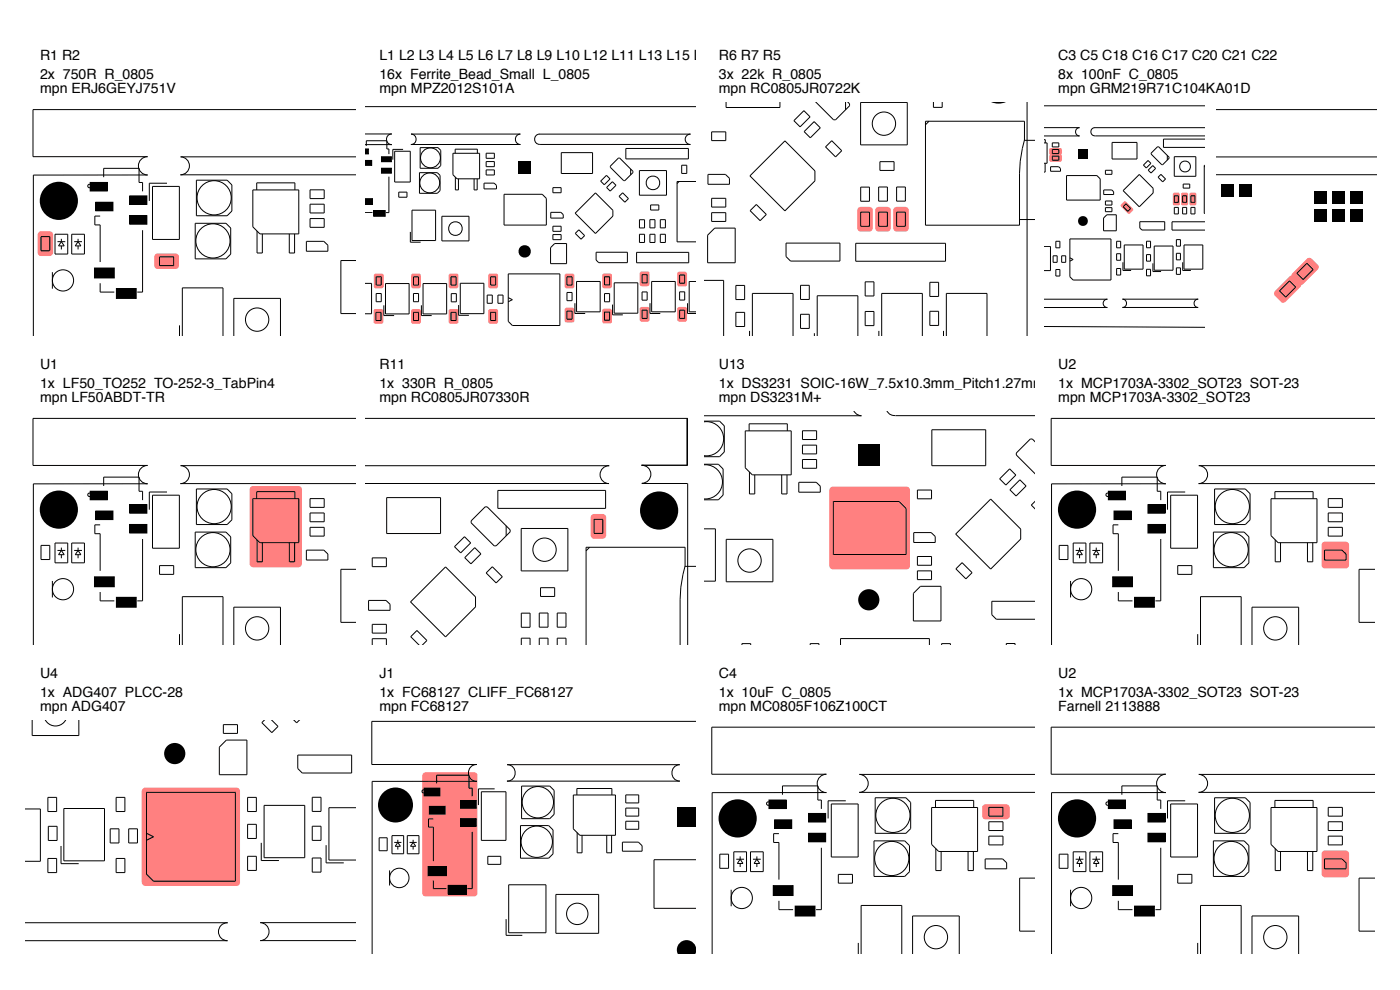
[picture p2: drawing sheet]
<svg xmlns="http://www.w3.org/2000/svg" width="297mm" height="210mm" viewBox="0 0 297 210" stroke-linecap="round" stroke-linejoin="round" font-family="sans-serif">
<g fill="#ff8080">
<path d="M8.2 49.3l.5-.2h1.8a.75 .75 0 0 1 .8 .7v3.8a.75 .75 0 0 1-.8 .7h-1.8a.75 .75 0 0 1-.7-.7v-3.8z"/>
<path d="M32.9 54l.6-.2h3.7a.75 .75 0 0 1 .8 .7v1.8a.75 .75 0 0 1-.8 .8h-3.7a.75 .75 0 0 1-.8-.8v-1.8z"/>
</g>
<g fill="#000">
<path d="M19.1 38.7h3.7v1.8h-3.7zM20 56.9h4.2v2.1h-4.2zM20.3 42.9h3.7v1.8h-3.7zM27.5 45.8h3.7v1.8h-3.7zM27.5 41.6h3.7v1.8h-3.7zM24.7 61.2h4.2v2.1h-4.2z"/>
<circle cx="12.5" cy="39.6" r=".45"/>
<circle cx="9.4" cy="42.6" r=".45"/>
<circle cx="10.3" cy="40.5" r=".45"/>
<circle cx="10.3" cy="44.8" r=".45"/>
<circle cx="12.5" cy="45.6" r=".45"/>
<circle cx="12.5" cy="42.6" r="4.1"/>
<circle cx="14.6" cy="40.5" r=".45"/>
<circle cx="14.6" cy="44.8" r=".45"/>
<circle cx="15.5" cy="42.6" r=".45"/>
</g>
<g fill="none" stroke="#000" stroke-width=".21">
<path d="M18.7 39.2h.6l.1 .3-.1 .2h-.6l-.1-.2zM19.1 38.7h3.7v1.8h-3.7zM22 37.6v-1.9h7.5v3h.7v1.9M31.3 37.1h-24.2v34.2M32.4 39.5h5.7v11.3h-5.7zM35.4 38.9h-3.7v3.7M41.7 38.2h6.5l1 1v5.6l-1 1h-6.5zM75.6 23.3h-68.6v9.9h24.3a1.94 1.94 0 0 0-1.9 2 1.94 1.94 0 0 0 1.9 1.9M75.6 33.3h-37.3a1.91 1.91 0 0 1 1.9 1.9 1.91 1.91 0 0 1-1.9 1.9h37.3M8.7 50.2h1.9v3h-1.9zM11.1 57.7v3.5M11.7 49.7h2.7v4.2h-2.7z"/>
<path d="M12.2 51.3h1.6M13 50.7v.6M13 52.2v.7M13 51.3l.6 .9h-1.2zM15.2 49.7h2.7v4.2h-2.7zM15.7 51.3h1.7M16.6 51.3l.6 .9h-1.2zM16.6 50.7v.6M16.6 52.2v.7M20 56.9h4.2v2.1h-4.2zM20.3 42.9h3.7v1.8h-3.7zM21.2 45.8h-1.1v1.9h1.1v7.9"/>
<path d="M27.5 45.8h3.7v1.8h-3.7zM27.5 41.6h3.7v1.8h-3.7zM30.2 48.8v13.2h-1.1M33.9 54.5h3v1.8h-3zM41.4 47.4h6.5l1 1v5.5l-1 1h-6.5zM53.6 40.3h9.8v9.3h-8.3l-1.5-1.5zM54.5 40.3v-1.5h8.1v1.5M54.5 49v4.7h1.2v-4.1M61.4 49.6v4.1h1.1v-4.1M65 51.2v2.1h4.6v-1.3l-.9-.8h-3.7M65.8 43.3h3v1.9h-3zM65.8 40.3h3v1.8h-3z"/>
<path d="M65.8 46.4h3v1.8h-3zM75.6 55.3h-3.3v11.2h3.3M21.2 60.1v1.9h3M24.7 61.2h4.2v2.1h-4.2zM38.1 69v2.3M38.7 71.3v-10.2h8.6v10.2M49.6 71.3v-8h9.9v8"/>
<circle cx="13.4" cy="59.5" r="2.25"/>
<circle cx="45.2" cy="51.1" r="3.6"/>
<circle cx="45.4" cy="42" r="3.6"/>
<circle cx="54.6" cy="67.8" r="2.48"/>
</g>
<path d="M53.2 103.3l.5-.2h9.6a.75 .75 0 0 1 .8 .8v15.7a.75 .75 0 0 1-.8 .8h-9.6a.75 .75 0 0 1-.7-.8v-15.7z" fill="#ff8080"/>
<g fill="#000">
<path d="M19.1 104.2h3.7v1.8h-3.7zM20.3 108.4h3.7v1.8h-3.7zM27.5 111.3h3.7v1.8h-3.7zM27.5 107.1h3.7v1.8h-3.7zM20 122.4h4.2v2.1h-4.2zM24.7 126.7h4.2v2.1h-4.2z"/>
<circle cx="9.4" cy="108.1" r=".45"/>
<circle cx="10.3" cy="106" r=".45"/>
<circle cx="10.3" cy="110.3" r=".45"/>
<circle cx="12.5" cy="111.2" r=".45"/>
<circle cx="12.5" cy="105.1" r=".45"/>
<circle cx="12.5" cy="108.1" r="4.1"/>
<circle cx="14.6" cy="106" r=".45"/>
<circle cx="14.6" cy="110.3" r=".45"/>
<circle cx="15.5" cy="108.1" r=".45"/>
</g>
<g fill="none" stroke="#000" stroke-width=".21">
<path d="M75.6 88.8h-68.6v9.9h24.3a1.94 1.94 0 0 0-1.9 2 1.94 1.94 0 0 0 1.9 1.9M75.6 98.8h-37.3a1.91 1.91 0 0 1 1.9 1.9 1.91 1.91 0 0 1-1.9 1.9h37.3M8.7 115.7h1.9v3h-1.9zM11.7 115.2h2.7v4.2h-2.7zM12.2 116.8h1.6M13 116.2v.6M13 117.7v.7M13 116.8l.6 .9h-1.2zM15.2 115.2h2.7v4.2h-2.7zM15.7 116.8h1.7M16.6 116.8l.6 .9h-1.2zM16.6 116.2v.6"/>
<path d="M16.6 117.7v.7M18.7 104.7h.6l.1 .3-.1 .3h-.6l-.1-.3zM19.1 104.2h3.7v1.8h-3.7zM20.3 108.4h3.7v1.8h-3.7zM21.2 111.3h-1.1v1.9h1.1v7.9M22 103.1v-1.9h7.5v3h.7v1.9M27.5 111.3h3.7v1.8h-3.7zM27.5 107.1h3.7v1.8h-3.7zM30.2 114.3v13.2h-1.1M31.3 102.6l-24.2 .1v34.1M32.4 105.1h5.7v11.2h-5.7zM33.9 120h3v1.9h-3z"/>
<path d="M35.4 104.4h-3.7v3.7M41.4 112.9h6.5l1 1v5.5l-1 1h-6.5zM41.7 103.7h6.5l1 1v5.6l-1 1h-6.5zM53.6 105.8h9.8v9.3h-8.3l-1.5-1.5zM54.5 105.8v-1.5h8.1v1.5M54.5 114.5v4.7h1.2v-4.1M61.4 115.1v4.1h1.1v-4.1M65 116.7v2.1h4.6v-1.3l-.9-.8h-3.7M65.8 108.8h3v1.9h-3zM65.8 105.8h3v1.8h-3zM65.8 111.9h3v1.8h-3zM11.1 123.2v3.5"/>
<path d="M20 122.4h4.2v2.1h-4.2zM21.2 125.6v1.9h3M24.7 126.7h4.2v2.1h-4.2zM38.1 134.5v2.3M38.7 136.8v-10.2h8.6v10.2M49.6 136.8v-8h9.9v8M75.6 120.8h-3.3v11.2h3.3"/>
<circle cx="45.2" cy="116.6" r="3.6"/>
<circle cx="45.4" cy="107.5" r="3.6"/>
<circle cx="13.4" cy="125" r="2.25"/>
<circle cx="54.6" cy="133.3" r="2.48"/>
</g>
<path d="M30.3 167.3l.5-.2h19.4a.75 .75 0 0 1 .7 .7v19.4a.75 .75 0 0 1-.7 .7h-19.4a.75 .75 0 0 1-.7-.7v-19.4z" fill="#ff8080"/>
<g fill="none" stroke="#000" stroke-width=".21">
<path d="M6.8 152.7v3.3h9.9v-3.3M9.6 152.7a2.46 2.46 0 0 0 4.3 0M47.4 153.7h3v1.9h-3zM48 157h4.4v7.4h-5.9v-5.9zM56.1 152.7l-.5 .6 2.1 2.1 1.3-1.3-1.4-1.4M62.3 152.7l.6 .6 .7-.6M5.5 171.6h3.1v11.1h-3.1M10.2 169.2h1.8v3h-1.8zM10.3 175.3h1.8v3h-1.8zM12.9 179.5v3.7h3.8M13.5 171.5h8.7v11.1h-8.7zM23.4 175.8h1.8v3h-1.8z"/>
<path d="M24.6 169.2h1.9v3h-1.9zM27.3 175.8h1.9v3h-1.9zM31.1 176.8l1.5 .7-1.5 .8M31.1 168.1h18.8v18.9h-17.3l-1.5-1.5zM52.5 169.2h1.9v3h-1.9zM52.5 174.9h1.9v3h-1.9zM55.4 178.8v3.8h3.8M56 170.9h8.7v11.1h-8.7zM63.2 160.2h11.4v3.8h-10.5l-.9-1zM66.2 169.1h1.9v3h-1.9zM66.2 175.3h1.9v3h-1.9zM69.2 179.3v3.8h3.7"/>
<path d="M75.6 171.4h-5.8v11.1h5.8M5.5 195.8h42.8a1.91 1.91 0 0 0-1.9 1.8 1.91 1.91 0 0 0 1.9 2h-42.8M10.2 182.1h1.8v3h-1.8zM24.6 182.1h1.9v3h-1.9zM52.5 181.7h1.9v3h-1.9zM66.2 182h1.9v3h-1.9zM75.6 195.7h-20.4a1.91 1.91 0 0 1 1.9 1.9 1.91 1.91 0 0 1-1.9 1.9h20.4"/>
</g>
<circle cx="37.1" cy="159.9" r="2.25" fill="#000"/>
<g fill="#ff8080">
<path d="M120 65.3h1.4l.4 .2 .1 2.5-.2 .4h-1.5l-.4-.2v-2.5z"/>
<path d="M95.2 65.8l.4-.2h1.2l.4 .2 .1 2.5-.2 .3-1.5 .1-.4-.2z"/>
<path d="M128 58.1l1.4-.1 .4 .2v2.5l-.2 .4-1.4 .1-.4-.3v-2.4z"/>
<path d="M120 58.1l1.4-.1 .4 .2 .1 2.5-.2 .4-1.5 .1-.4-.2v-2.5z"/>
<path d="M128 65.6l1.4-.1 .4 .2v2.5l-.2 .4h-1.4l-.4-.2v-2.5z"/>
<path d="M135.9 57.6h1.5l.4 .2v2.5l-.2 .4h-1.4l-.4-.2-.1-2.5z"/>
<path d="M135.9 65.2l1.5-.1 .4 .2v2.5l-.2 .4h-1.4l-.4-.2-.1-2.5z"/>
<path d="M143.9 57.7l1.4-.1 .4 .3 .1 2.4-.2 .4-1.5 .1-.4-.2v-2.5z"/>
<path d="M143.7 65.3l.4-.2h1.2l.4 .2 .1 2.5-.2 .4h-1.5l-.4-.2z"/>
<path d="M79.5 58.1l1.5-.1 .3 .2 .1 2.5-.2 .4-1.5 .1-.3-.2-.1-2.5z"/>
<path d="M79.3 65.8l.4-.2h1.2l.4 .2v2.5l-.2 .3-1.4 .1-.4-.2z"/>
<path d="M87.4 58.1l1.5-.1 .3 .2 .1 2.5-.2 .4-1.4 .1-.4-.2-.1-2.5z"/>
<path d="M87.3 65.8l.4-.2h1.2l.3 .2 .1 2.5-.2 .3-1.4 .1-.4-.2z"/>
<path d="M95.4 58.1l1.4-.1 .4 .2 .1 2.5-.2 .4-1.5 .1-.4-.2v-2.5z"/>
<path d="M103.8 58.1l1.4-.1 .4 .2 .1 2.5-.2 .4-1.5 .1-.3-.2-.1-2.5z"/>
<path d="M103.7 65.8l.3-.2h1.2l.4 .2 .1 2.5-.2 .3-1.5 .1-.3-.2z"/>
</g>
<g fill="#000">
<path d="M77.5 34h1.4v1.1h-1.4zM77.5 31.6h.7v1.1h-.7zM80.9 35.7h2.1v1h-2.1zM80.9 33.3h2.1v1h-2.1zM110 34.2h2.6v2.6h-2.6zM77.5 42.1h1.5v1.3h-1.5zM79.3 44.7h2.4v1.2h-2.4z"/>
<circle cx="111.3" cy="53.3" r="1.32"/>
</g>
<g fill="none" stroke="#000" stroke-width=".21">
<path d="M77.5 34h1.4v1.1h-1.4M77.5 31.6h.7v1.1h-.7M77.5 28.4h5.6a1.13 1.13 0 0 0-1.1 1.1 1.13 1.13 0 0 0 1.1 1.2h-5.6M77.5 22.6h70.1M77.7 30.9v-1h4.4v1.7h.4v1.1M80.9 35.7h2.1v1h-2.1zM80.9 33.3h2.1v1h-2.1zM82.5 37.5v7.6h-.6M83.7 32.1h3.3v6.5h-3.3zM85.5 31.7h-2.2v2.2M89 36.6h3.8l.6 .6v3.2l-.6 .6h-3.8zM89.1 31.3h3.8l.6 .6v3.2l-.6 .6h-3.8z"/>
<path d="M96.1 32.5h5.7v5.4h-4.8l-.9-.8zM96.6 32.5v-.9h4.7v.9M96.6 37.6v2.7h.7v-2.4M100.6 37.9v2.4h.6v-2.4M102.7 38.9h2.1l.5 .4v.8h-2.6zM103.1 34.3h1.8v1.1h-1.8zM103.1 32.5h1.8v1.1h-1.8zM103.1 36h1.8v1.1h-1.8zM110.4 28.4h-23.2a1.11 1.11 0 0 1 1.1 1.2 1.11 1.11 0 0 1-1.1 1.1h23.2a1.11 1.11 0 0 1-1.1-1.2 1.11 1.11 0 0 1 1.1-1.1M114.5 28.4a1.1 1.1 0 0 0-1.1 1.2 1.1 1.1 0 0 0 1.1 1h32a1.1 1.1 0 0 1-1.1-1.1 1.1 1.1 0 0 1 1.1-1h-32.1M117.3 39.8h1.8v1.1h-1.8zM119.1 32.4h6.6v4.4h-6.6z"/>
<path d="M127.4 38.4l1.3-1.2 .7 .8-1.2 1.2zM129.5 35.2l1.7-1.7h.3l2.8 2.9v.2l-1.7 1.7h-.3l-2.8-2.8zM129.9 38.5l.8 .8-1.2 1.2-.8-.7zM132.8 31.5h13.3v2.2h-13.3zM133.8 35.9v1.2M135.7 36.2h5.7v5.2h-5.7zM144.1 38.5l-.4 .4M144.6 35.1h1.1v1.7h-1.1zM147.6 38.5h-3.9v12.8h3.9M77.5 42.1h1.5v1.3h-1.5M77.5 45.1h1.5M79.3 44.7h2.4v1.2h-2.4z"/>
<path d="M79.8 58.7h1.1v1.8h-1.1zM84.6 40.8h1.7v1h-1.7zM87.1 49.2v2.2h2.1M87.4 44.6h5v6.4h-5zM87.7 58.7h1.1v1.8h-1.1zM93.8 45.9h5.7v5.2h-5.7zM95.7 58.7h1.1v1.8h-1.1zM104.1 58.7h1.1v1.8h-1.1zM106.9 41.2h8.1l.9 .9v5.7h-9zM107.8 58.1h11v11h-10.1l-.9-.9zM116.8 52.5l.9-.8h2.5v4.2h-3.4zM116.9 45h2.1l.5 .5v.8h-2.6z"/>
<path d="M117.3 48h1.8v1.1h-1.8zM117.3 49.8h1.8v1h-1.8zM120.3 58.7h1.1v1.8h-1.1zM122 45.2l4.3-4.3 3.7 3.7v1.2l-3.7 3.7zM122.3 59.7h5v6.5h-5zM122.8 48.8l1.2 1.2-.7 .7-1.3-1.2zM126.5 53.5h6.6v2.2h-6.1l-.5-.5zM128.3 58.7h1v1.8h-1zM130.3 60h5v6.4h-5zM132.1 40.9l1.2 1.2-.7 .8-1.3-1.2zM135.1 53.5h11v2.2h-11zM135.7 46.6h1.1v1.8h-1.1z"/>
<path d="M135.7 49.7h1.1v1.7h-1.1zM136.2 58.3h1.1v1.7h-1.1zM137.9 46.6h1.1v1.7h-1.1zM137.9 49.7h1.1v1.7h-1.1zM138 43.5h1.8v1.1h-1.8zM138.3 59.7h5v6.5h-5zM140.1 46.6h1.1v1.7h-1.1zM140.1 49.7h1.1v1.7h-1.1zM144.2 58.3h1.1v1.8h-1.1zM147.6 59.7h-1.4v6.5h1.4M77.5 60.1h1.3v6.5h-1.3M79.8 66.2h1v1.8h-1z"/>
<path d="M79.8 62.3h1.1v1.7h-1.1zM81.4 64.8v2.1h2.2M81.8 60.2h5v6.4h-5zM87.7 66.2h1.1v1.8h-1.1zM87.7 62.3h1.1v1.7h-1.1zM89.4 64.8v2.1h2.2M89.8 60.2h5v6.4h-5zM95.7 66.2h1.1v1.8h-1.1zM95.7 62.3h1.1v1.7h-1.1zM97.3 64.7v2.2h2.2M97.7 60.1h5v6.4h-5zM103.4 62.6h1v1.7h-1z"/>
<path d="M104.1 66.2h1.1v1.8h-1.1zM105.6 62.6h1.1v1.7h-1.1zM107.8 63.1l.9 .5-.9 .4M120.3 62h1.1v1.8h-1.1zM120.3 66h1.1v1.7h-1.1zM122 64.3v2.2h2.2M128.3 62.3h1v1.7h-1zM128.3 66.2h1v1.7h-1zM130 64.6v2.2h2.1M136.2 61.9h1.1v1.8h-1.1zM136.2 65.8h1.1v1.7h-1.1zM137.9 64.3v2.2h2.2"/>
<path d="M144.2 61.9h1.1v1.8h-1.1zM144.2 65.8h1.1v1.7h-1.1zM145.9 64.3v2.2h1.7"/>
<circle cx="91.2" cy="38.8" r="2.11"/>
<circle cx="91.3" cy="33.5" r="2.11"/>
<circle cx="138.5" cy="38.8" r="1.45"/>
<circle cx="96.6" cy="48.5" r="1.45"/>
</g>
<path d="M125.5 109.3l.6-.3h1.8a.75 .75 0 0 1 .7 .8v3.7a.75 .75 0 0 1-.7 .8h-1.8a.75 .75 0 0 1-.8-.8v-3.7z" fill="#ff8080"/>
<g fill="none" stroke="#000" stroke-width=".21">
<path d="M77.5 98.8h51.8M77.5 88.8h68.4M129.2 98.8a1.9 1.9 0 0 0-1.9 1.9 1.9 1.9 0 0 0 1.9 1.9h-51.7M145.8 88.8v9.9h-9.7a1.91 1.91 0 0 1 2 1.9 1.91 1.91 0 0 1-1.9 1.9M79 118.4h3v1.8h-3zM82 105.6h11.5v7.6h-11.5zM96.4 116l2.2-2.1 1.3 1.3-2.2 2.1zM100 110.5l2.9-3h.5l4.8 4.9v.4l-2.9 3h-.5l-4.8-4.9zM100.7 116.2l1.3 1.3-2.1 2.1-1.3-1.3zM105.6 104h22.9v3.9h-22.9zM107.4 111.6v2.1M110.6 112.1h9.9v9h-9.9z"/>
<path d="M125.1 116.1l-.8 .8M126 110.2h1.9v3h-1.9zM136.1 102.6h9.8M145.9 102.6v34.2M78.2 127.4v2.1h4.6v-1.3l-.9-.8h-3.7M79 132.5h3v1.8h-3zM79 136.8v-1.3h3v1.3M87.1 127.7l7.4-7.4 6.4 6.3v2.2l-6.4 6.3zM88.9 136.8l-1.8-1.7 1.4-1.3 2.1 2.1-1 .9M103.1 121.5l1.4-1.3 2.1 2.2-1.3 1.3zM110.6 130.1h1.9v3h-1.9zM110.6 136.8v-1.4h1.9v1.4"/>
<path d="M114.4 130.1h1.9v3h-1.9zM114.4 136.8v-1.4h1.9v1.4M114.7 124.7h3v1.8h-3zM118.2 130.1h1.9v3h-1.9zM118.2 136.8v-1.4h1.9v1.4M145.4 120.1l-.9 4.5-.2 2.5v9.7M147.6 120.2h-2.2v-4.1h-21.1v20.7"/>
<circle cx="115.5" cy="116.6" r="2.48"/>
</g>
<g fill="#000">
<circle cx="136.8" cy="108.3" r=".45"/>
<circle cx="137.7" cy="110.5" r=".45"/>
<circle cx="137.7" cy="106.2" r=".45"/>
<circle cx="139.8" cy="105.3" r=".45"/>
<circle cx="139.8" cy="111.3" r=".45"/>
<circle cx="139.8" cy="108.3" r="4.1"/>
<circle cx="142" cy="110.5" r=".45"/>
<circle cx="142" cy="106.2" r=".45"/>
<circle cx="142.9" cy="108.3" r=".45"/>
</g>
<path d="M89.8 164l.5-.2h10.3a.69 .69 0 0 1 .7 .7v25a.69 .69 0 0 1-.7 .7h-10.3a.69 .69 0 0 1-.7-.7v-25z" fill="#ff8080"/>
<g fill="#000">
<path d="M90 167.2h3.3v1.7h-3.3zM91.1 171.1h3.3v1.6h-3.3zM97.7 173.7h3.3v1.6h-3.3zM97.7 169.8h3.3v1.7h-3.3zM143.6 171.3h4v4.1h-4zM90.8 183.8h3.9v2h-3.9zM95.1 187.8h3.9v2h-3.9zM144.2 200a2 2 0 0 1 2.6-.2 2 2 0 0 1 .7 2.5h-3.6a1.74 1.74 0 0 1 .3-2.3z"/>
<circle cx="81.1" cy="170.8" r=".42"/>
<circle cx="81.9" cy="168.8" r=".42"/>
<circle cx="81.9" cy="172.7" r=".42"/>
<circle cx="83.9" cy="168" r=".42"/>
<circle cx="83.9" cy="173.6" r=".42"/>
<circle cx="83.9" cy="170.8" r="3.7"/>
<circle cx="85.9" cy="168.8" r=".42"/>
<circle cx="85.9" cy="172.7" r=".42"/>
<circle cx="86.7" cy="170.8" r=".42"/>
</g>
<g fill="none" stroke="#000" stroke-width=".21">
<path d="M147.6 153h-68.7v9.2h22.3a1.78 1.78 0 0 0-1.8 1.8 1.78 1.78 0 0 0 1.8 1.8M80.4 177.7h1.7v2.8h-1.7zM83.2 177.3h2.4v3.8h-2.4zM83.6 178.7h1.6M84.4 178.2v.5M84.4 179.5v.7M84.4 178.7l.6 .8h-1.1zM86.4 177.3h2.5v3.8h-2.5zM86.9 178.7h1.5M87.7 178.7l.5 .8h-1.1zM87.7 178.2v.5M87.7 179.5v.7"/>
<path d="M89.6 167.6h.5l.1 .3-.1 .3h-.5l-.1-.3zM90 167.2h3.3v1.7h-3.3zM91.1 171.1h3.3v1.6h-3.3zM91.9 173.7h-1v1.8h1v7.2M92.6 166.2v-1.7h6.9v2.7h.7v1.7M97.7 173.7h3.3v1.6h-3.3zM97.7 169.8h3.3v1.7h-3.3zM100.2 176.5v12h-1M101.2 165.8h-22.2v36.5M102.1 168h5.3v10.3h-5.3zM104.9 167.4h-3.4v3.4M107.6 162.2h36.6a1.75 1.75 0 0 0-1.6 1.8 1.75 1.75 0 0 0 1.6 1.7h-36.6a1.75 1.75 0 0 0 1.7-1.7 1.75 1.75 0 0 0-1.7-1.8z"/>
<path d="M110.4 175.1h6l.9 1v5l-.9 1h-6zM110.7 166.8h5.9l1 .9v5.1l-1 .9h-5.9zM121.6 168.7h9v8.5h-7.6l-1.4-1.4zM122.4 168.7v-1.4h7.4v1.4M122.5 176.7v4.2h1v-3.7M128.7 177.2v3.7h1.1v-3.7M132.1 178.7h3.4l.7 .7v1.2h-4.1zM132.8 171.4h2.7v1.7h-2.7zM132.8 168.6h2.7v1.7h-2.7zM132.8 174.2h2.7v1.7h-2.7zM82.7 184.7v3.2M90.8 183.8h3.9v2h-3.9z"/>
<path d="M91.9 186.8v1.7h2.8M95.1 187.8h3.9v2h-3.9zM103.5 181.7h2.7v1.7h-2.7zM107.4 195v3.4h3.4M107.9 187.7h7.9v10.2h-7.9zM117.9 189.8h9.1v8.2h-9.1zM147.6 182.4h-8.8v10.3h8.8"/>
<circle cx="113.9" cy="178.6" r="3.3"/>
<circle cx="114.1" cy="170.2" r="3.3"/>
<circle cx="84.7" cy="186.3" r="2.06"/>
<circle cx="122.5" cy="193.9" r="2.27"/>
</g>
<g fill="#ff8080">
<path d="M189.7 44.1l.6-.2h1.8a.75 .75 0 0 1 .7 .7v3.8a.75 .75 0 0 1-.7 .7h-1.8a.75 .75 0 0 1-.8-.7v-3.8z"/>
<path d="M182.1 44.1l.5-.2h1.8a.75 .75 0 0 1 .8 .7v3.8a.75 .75 0 0 1-.8 .7h-1.8a.75 .75 0 0 1-.7-.7v-3.8z"/>
<path d="M185.9 44.1l.6-.2h1.8a.75 .75 0 0 1 .7 .7v3.8a.75 .75 0 0 1-.7 .7h-1.8a.75 .75 0 0 1-.8-.7v-3.8z"/>
</g>
<g fill="none" stroke="#000" stroke-width=".21">
<path d="M150.2 37h3.7l.9 .8v1.3h-4.6zM151 28h3v1.8h-3zM154 21.7v1.1h11.5v-1.1M159.1 37.3l7.4-7.4 6.4 6.4v2.1l-6.4 6.3zM168.4 25.6l2.2-2.1 1.3 1.3-2.1 2.1zM170.6 27.9l2.1-2.1 1.3 1.3-2.1 2.1zM173.1 21.7l3.8 3.7h.4l2.9-3v-.4l-.3-.3M176.5 29.8l2.1 2.2-1.3 1.3-2.1-2.1zM179.4 21.7v1.6M182.6 21.7h9.9v9h-9.9zM182.6 39.7h1.9v3h-1.9zM186.4 39.7h1.9v3h-1.9z"/>
<path d="M186.7 34.3h3v1.9h-3zM190.2 39.7h1.9v3h-1.9zM197.1 25.7l-.7 .8M198 21.7v1.1h1.9v-1.1M217.4 29.7l-.9 4.5-.2 2.5v11.1h-19.9v-22.1h21v4.1h2.2M217.9 21.7v49.6M149.5 59.5h4v11.8M150.1 49.9l1.5-1.5h4.4v7.3h-5.9zM151 42.1h3v1.8h-3zM151 45.1h3v1.9h-3zM159.2 44.7l1.3-1.3 2.1 2.1-1.3 1.3zM166.8 51.6h11.4v3.8h-10.5l-.9-1z"/>
<path d="M181.6 51.6h19v3.8h-19zM182.6 45h1.9v3h-1.9zM183.6 59.8h1.8v3h-1.8zM186.4 45h1.9v3h-1.9zM190.2 45h1.9v3h-1.9zM197.3 59.9h1.8v3h-1.8zM216.3 46.6h3.3M156.1 60.6h1.9v3h-1.9zM156.1 66.3h1.9v3h-1.9zM159 70.2v1.1M159.6 71.3v-9.1h8.7v9.1M169.8 60.5h1.9v3h-1.9z"/>
<path d="M169.8 66.7h1.9v3h-1.9zM172.8 70.7v.6M173.4 71.3v-8.6h8.6v8.6M183.6 66.1h1.8v3h-1.8zM186.5 70.2v1.1M187.1 71.3v-9.1h8.6v9.1M197.3 66h1.8v3h-1.8zM200.2 70.2v1.1M200.8 71.3v-9.1h8.6v9.1"/>
<circle cx="187.5" cy="26.2" r="2.48"/>
</g>
<path d="M207.8 21.7h8.1h-2.5a4.6 4.6 0 0 1-3.1 0z" fill="#000"/>
<path d="M176.2 103.5l.5-.3h15.6a.75 .75 0 0 1 .8 .8v16a.75 .75 0 0 1-.8 .8h-15.6a.75 .75 0 0 1-.7-.8v-16z" fill="#ff8080"/>
<g fill="none" stroke="#000" stroke-width=".21">
<path d="M149.5 98.6a3.6 3.6 0 0 1 3.8 3.6 3.6 3.6 0 0 1-3.8 3.6M149.5 89.5a3.6 3.6 0 0 1 4 3.6 3.6 3.6 0 0 1-4 3.6M149.5 98.5h2.9l1 1v5.5l-1 1h-2.9M149.5 89.3h3.2l1 1v5.6l-1 1h-3.2M158.1 91.4h9.8v9.3h-8.3l-1.5-1.5zM158.9 91.4v-1.5h8.1v1.5M170.3 94.4h3v1.9h-3zM170.3 91.4h3v1.8h-3zM170.3 97.5h3v1.8h-3zM181.2 87.2a1.91 1.91 0 0 0 1.6 1h-33.3M188.2 87.2a1.76 1.76 0 0 0 1.7 1M190 88.2h29.6"/>
<path d="M197.7 91.2h11.4v7.6h-11.4zM219.6 93.7l-.6-.6h-.4l-3 3v.4l4 4M149.5 112.2h2.3v11.1h-2.3M154.1 114.4h9.9v9h-9.9zM159 100.1v4.7h1.1v-4.1M165.9 100.7v4.1h1.1v-4.1M169.5 102.3v2.1h4.5v-1.3l-.8-.8h-3.7M176.8 106.4h13.9l1.5 1.5v9.7h-15.4zM193.9 113h3.7l.8 .8v1.3h-4.5zM194.6 104h3v1.8h-3zM194.6 118.1h3v1.8h-3zM204.1 119.4l2.1 2.1-1.3 1.3-2.1-2.1z"/>
<path d="M210.2 105.9l6.4 6.3v2.2l-6.4 6.3-7.4-7.4zM212.1 101.6l2.1-2.1 1.3 1.3-2.1 2.1zM216.4 101.8l1.3 1.3-2.1 2.1-1.3-1.3zM219.6 106.4l-.8 .8 .8 .7M157.4 136.8v-.3h1.9v.3M171.9 136.8v-.3h1.9v.3M178.3 136.8v-1.3h18.9v1.3M194.6 121.1h3v1.9h-3zM195.3 124.4h4.3v7.3h-5.8v-5.8zM199.8 136.8v-.3h1.8v.3M213.5 136.8v-.3h1.9v.3M219.6 127.6h-9.2v2.8l1 1h8.2"/>
<circle cx="159" cy="118.9" r="2.48"/>
</g>
<g fill="#000">
<path d="M182.1 94.3h4.5v4.5h-4.5z"/>
<circle cx="184.3" cy="127.2" r="2.25"/>
</g>
<path d="M208.6 170.8l.5-.2h4.4a.75 .75 0 0 1 .7 .8v1.7a.75 .75 0 0 1-.7 .7h-4.4a.75 .75 0 0 1-.7-.7v-1.7z" fill="#ff8080"/>
<g fill="#000">
<path d="M163.2 169.7h3.6v1.8h-3.6zM164.4 173.9h3.6v1.8h-3.6zM171.6 176.8h3.6v1.8h-3.6zM171.6 172.6h3.6v1.8h-3.6zM164.1 187.9h4.2v2.1h-4.2zM168.7 192.2h4.2v2.1h-4.2z"/>
<circle cx="153.5" cy="173.6" r=".45"/>
<circle cx="154.4" cy="175.8" r=".45"/>
<circle cx="154.4" cy="171.5" r=".45"/>
<circle cx="156.5" cy="170.6" r=".45"/>
<circle cx="156.5" cy="176.7" r=".45"/>
<circle cx="156.5" cy="173.6" r="4.1"/>
<circle cx="158.7" cy="175.8" r=".45"/>
<circle cx="158.7" cy="171.5" r=".45"/>
<circle cx="159.5" cy="173.6" r=".45"/>
</g>
<g fill="none" stroke="#000" stroke-width=".21">
<path d="M219.6 154.3h-68.6v10h24.3a1.94 1.94 0 0 0-1.9 1.9 1.94 1.94 0 0 0 1.9 1.9M162.8 170.2h.5l.1 .3-.1 .3h-.5l-.2-.3zM163.2 169.7h3.6v1.8h-3.6zM164.4 173.9h3.6v1.8h-3.6zM165.3 176.9h-1.2v1.8h1.2v7.9M166 168.6v-1.9h7.5v3h.8v1.9M171.6 176.8h3.6v1.8h-3.6zM171.6 172.6h3.6v1.8h-3.6zM174.3 179.9v13.1h-1.2M175.3 168.1l-24.2 .1v34.1M176.4 170.6h5.7v11.2h-5.7zM179.4 169.9h-3.7v3.7"/>
<path d="M185.4 178.4h6.6l1 1v5.5l-1 1h-6.6zM185.7 169.2h6.5l1 1v5.6l-1 1h-6.5zM197.7 171.3h9.7v9.3h-8.2l-1.5-1.5zM198.5 171.3v-1.5h8.1v1.5M209.8 174.3h3v1.9h-3zM209.8 171.3h3v1.8h-3zM209.8 177.4h3v1.8h-3zM219.6 164.3h-37.3a1.91 1.91 0 0 1 1.9 1.9 1.91 1.91 0 0 1-1.9 1.9h37.3M152.7 181.2h1.9v3h-1.9zM155.1 188.8v3.5M155.7 180.7h2.7v4.2h-2.7zM156.2 182.3h1.7"/>
<path d="M157 181.7v.6M157 183.2v.7M157 182.3l.6 .9h-1.2zM159.2 180.7h2.7v4.2h-2.7zM159.8 182.3h1.6M160.6 182.3l.6 .9h-1.2zM160.6 181.7v.6M160.6 183.2v.7M164.1 187.9h4.2v2.1h-4.2zM165.3 191.1v1.9h3M168.7 192.2h4.2v2.1h-4.2zM177.9 185.5h3v1.9h-3z"/>
<path d="M198.6 180v4.7h1.1v-4.1M205.4 180.6v4.1h1.1v-4.1M209 182.2h3.7l.9 .8v1.3h-4.6zM219.6 186.3h-3.3v11.2h3.3M182.1 200v2.3M182.7 202.3v-10.2h8.6v10.2M193.6 202.3v-8h9.9v8"/>
<circle cx="189.5" cy="173" r="3.6"/>
<circle cx="157.4" cy="190.5" r="2.25"/>
<circle cx="189.2" cy="182.1" r="3.6"/>
<circle cx="198.6" cy="198.8" r="2.48"/>
</g>
<g fill="#ff8080">
<path d="M252.4 41l.3-.1h.8l.3 .1v2.2l-.1 .3-1 .1-.3-.2z"/>
<path d="M249 40.9h1l.3 .2v2.1l-.1 .3-1 .1-.3-.2-.1-2.2z"/>
<path d="M250.8 40.9h.9l.3 .1 .1 2.2-.2 .3-1 .1-.3-.2v-2.2z"/>
<path d="M222.8 31.5h2.3l.2 .3v.9l-.3 .2h-2.2l-.2-.3v-.8z"/>
<path d="M222.8 32.9h2.3l.2 .3v.9l-.3 .2h-2.2l-.2-.3v-.8z"/>
<path d="M238.4 42.8h.5l1.5 1.6-.1 .3-.7 .7-.3-.1-1.5-1.6 .1-.3z"/>
</g>
<g fill="none" stroke="#000" stroke-width=".21">
<path d="M221.5 27.1h7.5a.88 .88 0 0 0-.8 .9 .88 .88 0 0 0 .8 .8h-7.5M221.5 29.6h.3v.7M221.5 30.3h.7v4.3h-.7M221.5 22.4h34.1M221.7 34.6v1.9h-.2M222.9 35.4v.9h2.1v-.6l-.4-.3h-1.7M223.3 31.7h1.3v.9h-1.3zM223.3 30.3h1.3v.9h-1.3zM223.3 33.1h1.3v.9h-1.3zM226.3 37.2h6.4l.7 .7v4.5h-7.1zM232.2 27.1h23.4M232.3 27.1a.87 .87 0 0 0-.9 .9 .87 .87 0 0 0 .9 .8"/>
<path d="M232.4 28.8h23.2M234.5 36.1h1.4v.9h-1.4zM235.9 30.2h5.3v3.5h-5.3zM242.6 35l1-1 .6 .7-1 .9zM244.6 35.1l.6 .6-1 1-.6-.6zM245.6 31.1h.2l2.3 2.3v.2l-1.4 1.3h-.2l-2.3-2.2v-.2zM246.3 37l1 1-.6 .6-1-1zM247.7 33v1M249.1 33.2h4.6v4.2h-4.6zM251 39h1.4v.9h-1.4zM255.6 35.1v10.2M255.6 35.4h-.1"/>
<path d="M255.6 29.5h-8.7v1.8h8.7M221.5 52.3h1.4v5.1h-1.4M223.4 54.3h.9v1.4h-.9zM224 51.2h.9v1.4h-.9zM224 57.2h.9v1.4h-.9zM225.3 54.3h.8v1.4h-.8zM227 54.7l.7 .3-.7 .4M227 50.7h8.7v8.7h-8l-.7-.7zM234.1 46.3l.7-.7h2v3.4h-2.7zM234.2 40.3h1.7l.4 .4v.6h-2.1zM234.5 42.6h1.4v.9h-1.4zM234.5 44.1h1.4v.8h-1.4z"/>
<path d="M236.9 51.2h.9v1.4h-.9zM236.9 53.8h.9v1.4h-.9zM236.9 57h.9v1.3h-.9zM238.3 55.6v1.8h1.7M238.3 40.4l3.4-3.4 3 3v.9l-3 3zM238.5 52h4v5.1h-4zM238.9 43.2l1 1-.6 .6-1-.9zM241.8 47h5.3v1.8h-4.8l-.5-.4zM243.3 51.2h.8v1.4h-.8zM243.3 54h.8v1.4h-.8zM243.3 57.1h.8v1.4h-.8zM244.6 55.9v1.7h1.7"/>
<path d="M244.9 52.2h4v5.1h-4zM249.2 41.5h.8v1.4h-.8zM249.2 44h.8v1.4h-.8zM249.6 50.8h.9v1.4h-.9zM249.6 53.7h.9v1.4h-.9zM249.6 56.8h.9v1.4h-.9zM250.9 41.5h.9v1.4h-.9zM250.9 44h.9v1.4h-.9zM250.9 55.6v1.8h1.8M251.2 52h4v5.1h-4zM252.7 41.5h.8v1.4h-.8zM252.7 44h.8v1.4h-.8z"/>
<path d="M255.6 47.1h-6.9v1.7h6.9M221.5 63.5h13.5a.88 .88 0 0 0-.9 .8 .88 .88 0 0 0 .8 .9h-13.4M221.5 69.3l34.1 .1M254.2 65.2a.88 .88 0 0 1-.9-.9 .88 .88 0 0 1 .9-.8h-16a.88 .88 0 0 1 .8 .8 .88 .88 0 0 1-.8 .9h16"/>
<circle cx="251.4" cy="35.3" r="1.15"/>
</g>
<g fill="#000">
<path d="M228.7 31.6h2.1v2.1h-2.1z"/>
<circle cx="229.8" cy="46.9" r="1.05"/>
</g>
<g fill="#ff8080">
<path d="M274.2 58l3.1-3.1a.75 .75 0 0 1 1 0l1.3 1.2a.75 .75 0 0 1 0 1.1l-3.1 3.1a.75 .75 0 0 1-1.1 0l-1.2-1.3a.75 .75 0 0 1 0-1z"/>
<path d="M273.6 58.6a.75 .75 0 0 1 1 0l1.3 1.3a.75 .75 0 0 1 0 1l-3.1 3.1a.75 .75 0 0 1-1.1 0l-1.2-1.2a.75 .75 0 0 1 0-1.1z"/>
</g>
<path d="M259.1 39.2h2.6v2.5h-2.6zM262.9 39.2h2.6v2.5h-2.6zM278.9 40.7h2.5v2.5h-2.5zM278.9 44.5h2.5v2.5h-2.5zM282.7 40.7h2.5v2.5h-2.5zM282.7 44.5h2.5v2.5h-2.5zM286.5 40.7h2.6v2.5h-2.6zM286.5 44.5h2.6v2.5h-2.6z" fill="#000"/>
<path d="M258 37.1h34.1M258 33.3h34.1M258 23.3h34.1M275.2 58l2.1-2.1 1.3 1.3-2.1 2.1zM271.5 61.7l2.1-2.1 1.3 1.3-2.1 2.1z" fill="none" stroke="#000" stroke-width=".21"/>
<path d="M280.6 115.1l.5-.2h4.4a.75 .75 0 0 1 .7 .8v4.2a.75 .75 0 0 1-.7 .7h-4.4a.75 .75 0 0 1-.7-.7v-4.2z" fill="#ff8080"/>
<g fill="#000">
<path d="M235.2 104.2h3.6v1.8h-3.6zM236.4 108.4h3.6v1.8h-3.6zM243.6 111.3h3.6v1.8h-3.6zM243.6 107.1h3.6v1.8h-3.6zM236.1 122.4h4.2v2.1h-4.2zM240.7 126.7h4.2v2.1h-4.2z"/>
<circle cx="225.5" cy="108.1" r=".45"/>
<circle cx="226.4" cy="106" r=".45"/>
<circle cx="226.4" cy="110.3" r=".45"/>
<circle cx="228.5" cy="111.2" r=".45"/>
<circle cx="228.5" cy="105.1" r=".45"/>
<circle cx="228.5" cy="108.1" r="4.1"/>
<circle cx="230.7" cy="106" r=".45"/>
<circle cx="230.7" cy="110.3" r=".45"/>
<circle cx="231.5" cy="108.1" r=".45"/>
</g>
<g fill="none" stroke="#000" stroke-width=".21">
<path d="M291.6 88.8h-68.6v9.9h24.3a1.94 1.94 0 0 0-1.9 2 1.94 1.94 0 0 0 1.9 1.9l-24.2 .1v34.1M291.6 98.8h-37.3a1.91 1.91 0 0 1 1.9 1.9 1.91 1.91 0 0 1-1.9 1.9h37.3M224.7 115.7h1.9v3h-1.9zM227.7 115.2h2.7v4.2h-2.7zM228.2 116.8h1.7M229 116.2v.6M229 117.7v.7M229 116.8l.6 .9h-1.2zM231.2 115.2h2.7v4.2h-2.7zM231.8 116.8h1.6M232.6 116.8l.6 .9h-1.2zM232.6 116.2v.6"/>
<path d="M232.6 117.7v.7M234.8 104.7h.5l.1 .3-.1 .3h-.5l-.2-.3zM235.2 104.2h3.6v1.8h-3.6zM236.4 108.4h3.6v1.8h-3.6zM237.3 111.3h-1.1v1.9h1.1v7.9M238 103.1v-1.9h7.5v3h.8v1.9M243.6 111.3h3.6v1.8h-3.6zM243.6 107.1h3.6v1.8h-3.6zM246.3 114.3v13.2h-1.1M248.4 105.1h5.7v11.2h-5.7zM249.9 120h3v1.9h-3zM251.5 104.4h-3.8v3.7"/>
<path d="M257.4 112.9h6.6l1 1v5.5l-1 1h-6.6zM257.7 103.7h6.5l1 1v5.6l-1 1h-6.5zM269.7 105.8h9.7v9.3h-8.2l-1.5-1.5zM270.5 105.8v-1.5h8.1v1.5M270.6 114.5v4.7h1.1v-4.1M277.4 115.1v4.1h1.1v-4.1M281 116.7v2.1h4.6v-1.3l-.9-.8h-3.6M281.8 108.8h3v1.9h-3zM281.8 105.8h3v1.8h-3zM281.8 111.9h3v1.8h-3zM227.1 123.2v3.5M236.1 122.4h4.2v2.1h-4.2z"/>
<path d="M237.3 125.6v1.9h3M240.7 126.7h4.2v2.1h-4.2zM254.1 134.5v2.3M254.7 136.8v-10.2h8.6v10.2M265.6 136.8v-8h9.9v8M291.6 120.8h-3.3v11.2h3.3"/>
<circle cx="261.2" cy="116.6" r="3.6"/>
<circle cx="261.5" cy="107.5" r="3.6"/>
<circle cx="229.4" cy="125" r="2.25"/>
<circle cx="270.6" cy="133.3" r="2.48"/>
</g>
<path d="M280.6 180.6l.5-.2h4.4a.75 .75 0 0 1 .7 .8v4.2a.75 .75 0 0 1-.7 .7h-4.4a.75 .75 0 0 1-.7-.7v-4.2z" fill="#ff8080"/>
<g fill="#000">
<path d="M235.2 169.7h3.6v1.8h-3.6zM236.4 173.9h3.6v1.8h-3.6zM243.6 176.8h3.6v1.8h-3.6zM243.6 172.6h3.6v1.8h-3.6zM236.1 187.9h4.2v2.1h-4.2zM240.7 192.2h4.2v2.1h-4.2z"/>
<circle cx="225.5" cy="173.6" r=".45"/>
<circle cx="226.4" cy="175.8" r=".45"/>
<circle cx="226.4" cy="171.5" r=".45"/>
<circle cx="228.5" cy="170.6" r=".45"/>
<circle cx="228.5" cy="176.7" r=".45"/>
<circle cx="228.5" cy="173.6" r="4.1"/>
<circle cx="230.7" cy="175.8" r=".45"/>
<circle cx="230.7" cy="171.5" r=".45"/>
<circle cx="231.5" cy="173.6" r=".45"/>
</g>
<g fill="none" stroke="#000" stroke-width=".21">
<path d="M291.6 154.3h-68.6v10h24.3a1.94 1.94 0 0 0-1.9 1.9 1.94 1.94 0 0 0 1.9 1.9l-24.2 .1v34.1M234.8 170.2h.5l.1 .3-.1 .3h-.5l-.2-.3zM235.2 169.7h3.6v1.8h-3.6zM236.4 173.9h3.6v1.8h-3.6zM237.3 176.9h-1.1v1.8h1.1v7.9M238 168.6v-1.9h7.5v3h.8v1.9M243.6 176.8h3.6v1.8h-3.6zM243.6 172.6h3.6v1.8h-3.6zM246.3 179.9v13.1h-1.1M248.4 170.6h5.7v11.2h-5.7zM251.5 169.9h-3.8v3.7M257.4 178.4h6.6l1 1v5.5l-1 1h-6.6z"/>
<path d="M257.7 169.2h6.5l1 1v5.6l-1 1h-6.5zM269.7 171.3h9.7v9.3h-8.2l-1.5-1.5zM270.5 171.3v-1.5h8.1v1.5M281.8 174.3h3v1.9h-3zM281.8 171.3h3v1.8h-3zM281.8 177.4h3v1.8h-3zM291.6 164.3h-37.3a1.91 1.91 0 0 1 1.9 1.9 1.91 1.91 0 0 1-1.9 1.9h37.3M224.7 181.2h1.9v3h-1.9zM227.1 188.8v3.5M227.7 180.7h2.7v4.2h-2.7zM228.2 182.3h1.7M229 181.7v.6"/>
<path d="M229 183.2v.7M229 182.3l.6 .9h-1.2zM231.2 180.7h2.7v4.2h-2.7zM231.8 182.3h1.6M232.6 182.3l.6 .9h-1.2zM232.6 181.7v.6M232.6 183.2v.7M236.1 187.9h4.2v2.1h-4.2zM237.3 191.1v1.9h3M240.7 192.2h4.2v2.1h-4.2zM249.9 185.5h3v1.9h-3zM270.6 180v4.7h1.1v-4.1"/>
<path d="M277.4 180.6v4.1h1.1v-4.1M281 182.2v2.1h4.6v-1.3l-.9-.8h-3.6M291.6 186.3h-3.3v11.2h3.3M254.1 200v2.3M254.7 202.3v-10.2h8.6v10.2M265.6 202.3v-8h9.9v8"/>
<circle cx="261.5" cy="173" r="3.6"/>
<circle cx="229.4" cy="190.5" r="2.25"/>
<circle cx="261.2" cy="182.1" r="3.6"/>
<circle cx="270.6" cy="198.8" r="2.48"/>
</g>
<g font-size="3">
<text x="8.5" y="12.8">R1 R2</text>
<text x="8.5" y="16.8">2x 750R R_0805</text>
<text x="80.5" y="12.8">L1 L2 L3 L4 L5 L6 L7 L8 L9 L10 L12 L11 L13 L15 L16R6 R7 R5</text>
<text x="80.5" y="16.8">16x Ferrite_Bead_Small L_0805</text>
<text x="152.5" y="16.8">3x 22k R_0805</text>
<text x="153.1" y="12.8">L14</text>
<text x="224.5" y="12.8">C3 C5 C18 C16 C17 C20 C21 C22</text>
<text x="224.5" y="16.8">8x 100nF C_0805</text>
<text x="8.5" y="19.8">mpn ERJ6GEYJ751V</text>
<text x="80.5" y="19.8">mpn MPZ2012S101A</text>
<text x="152.5" y="19.8">mpn RC0805JR0722K</text>
<text x="224.5" y="19.8">mpn GRM219R71C104KA01D</text>
<text x="8.5" y="78.3">U1</text>
<text x="8.5" y="82.3">1x LF50_TO252 TO-252-3_TabPin4</text>
<text x="80.5" y="78.3">R11</text>
<text x="80.5" y="82.3">1x 330R R_0805</text>
<text x="152.5" y="78.3">U13</text>
<text x="152.5" y="82.3">1x DS3231 SOIC-16W_7.5x10.3mm_Pitch1.27mm</text>
<text x="224.5" y="78.3">U2</text>
<text x="224.5" y="82.3">1x MCP1703A-3302_SOT23 SOT-23</text>
<text x="8.5" y="85.3">mpn LF50ABDT-TR</text>
<text x="80.5" y="85.3">mpn RC0805JR07330R</text>
<text x="152.5" y="85.3">mpn DS3231M+</text>
<text x="224.5" y="85.3">mpn MCP1703A-3302_SOT23</text>
<text x="8.5" y="143.8">U4</text>
<text x="80.5" y="143.8">J1</text>
<text x="152.5" y="143.8">C4</text>
<text x="224.5" y="143.8">U2</text>
<text x="8.5" y="147.8">1x ADG407 PLCC-28</text>
<text x="80.5" y="147.8">1x FC68127 CLIFF_FC68127</text>
<text x="152.5" y="147.8">1x 10uF C_0805</text>
<text x="224.5" y="147.8">1x MCP1703A-3302_SOT23 SOT-23</text>
<text x="8.5" y="150.8">mpn ADG407</text>
<text x="80.5" y="150.8">mpn FC68127</text>
<text x="152.5" y="150.8">mpn MC0805F106Z100CT</text>
<text x="224.5" y="150.8">Farnell 2113888</text>
</g>
</svg>
